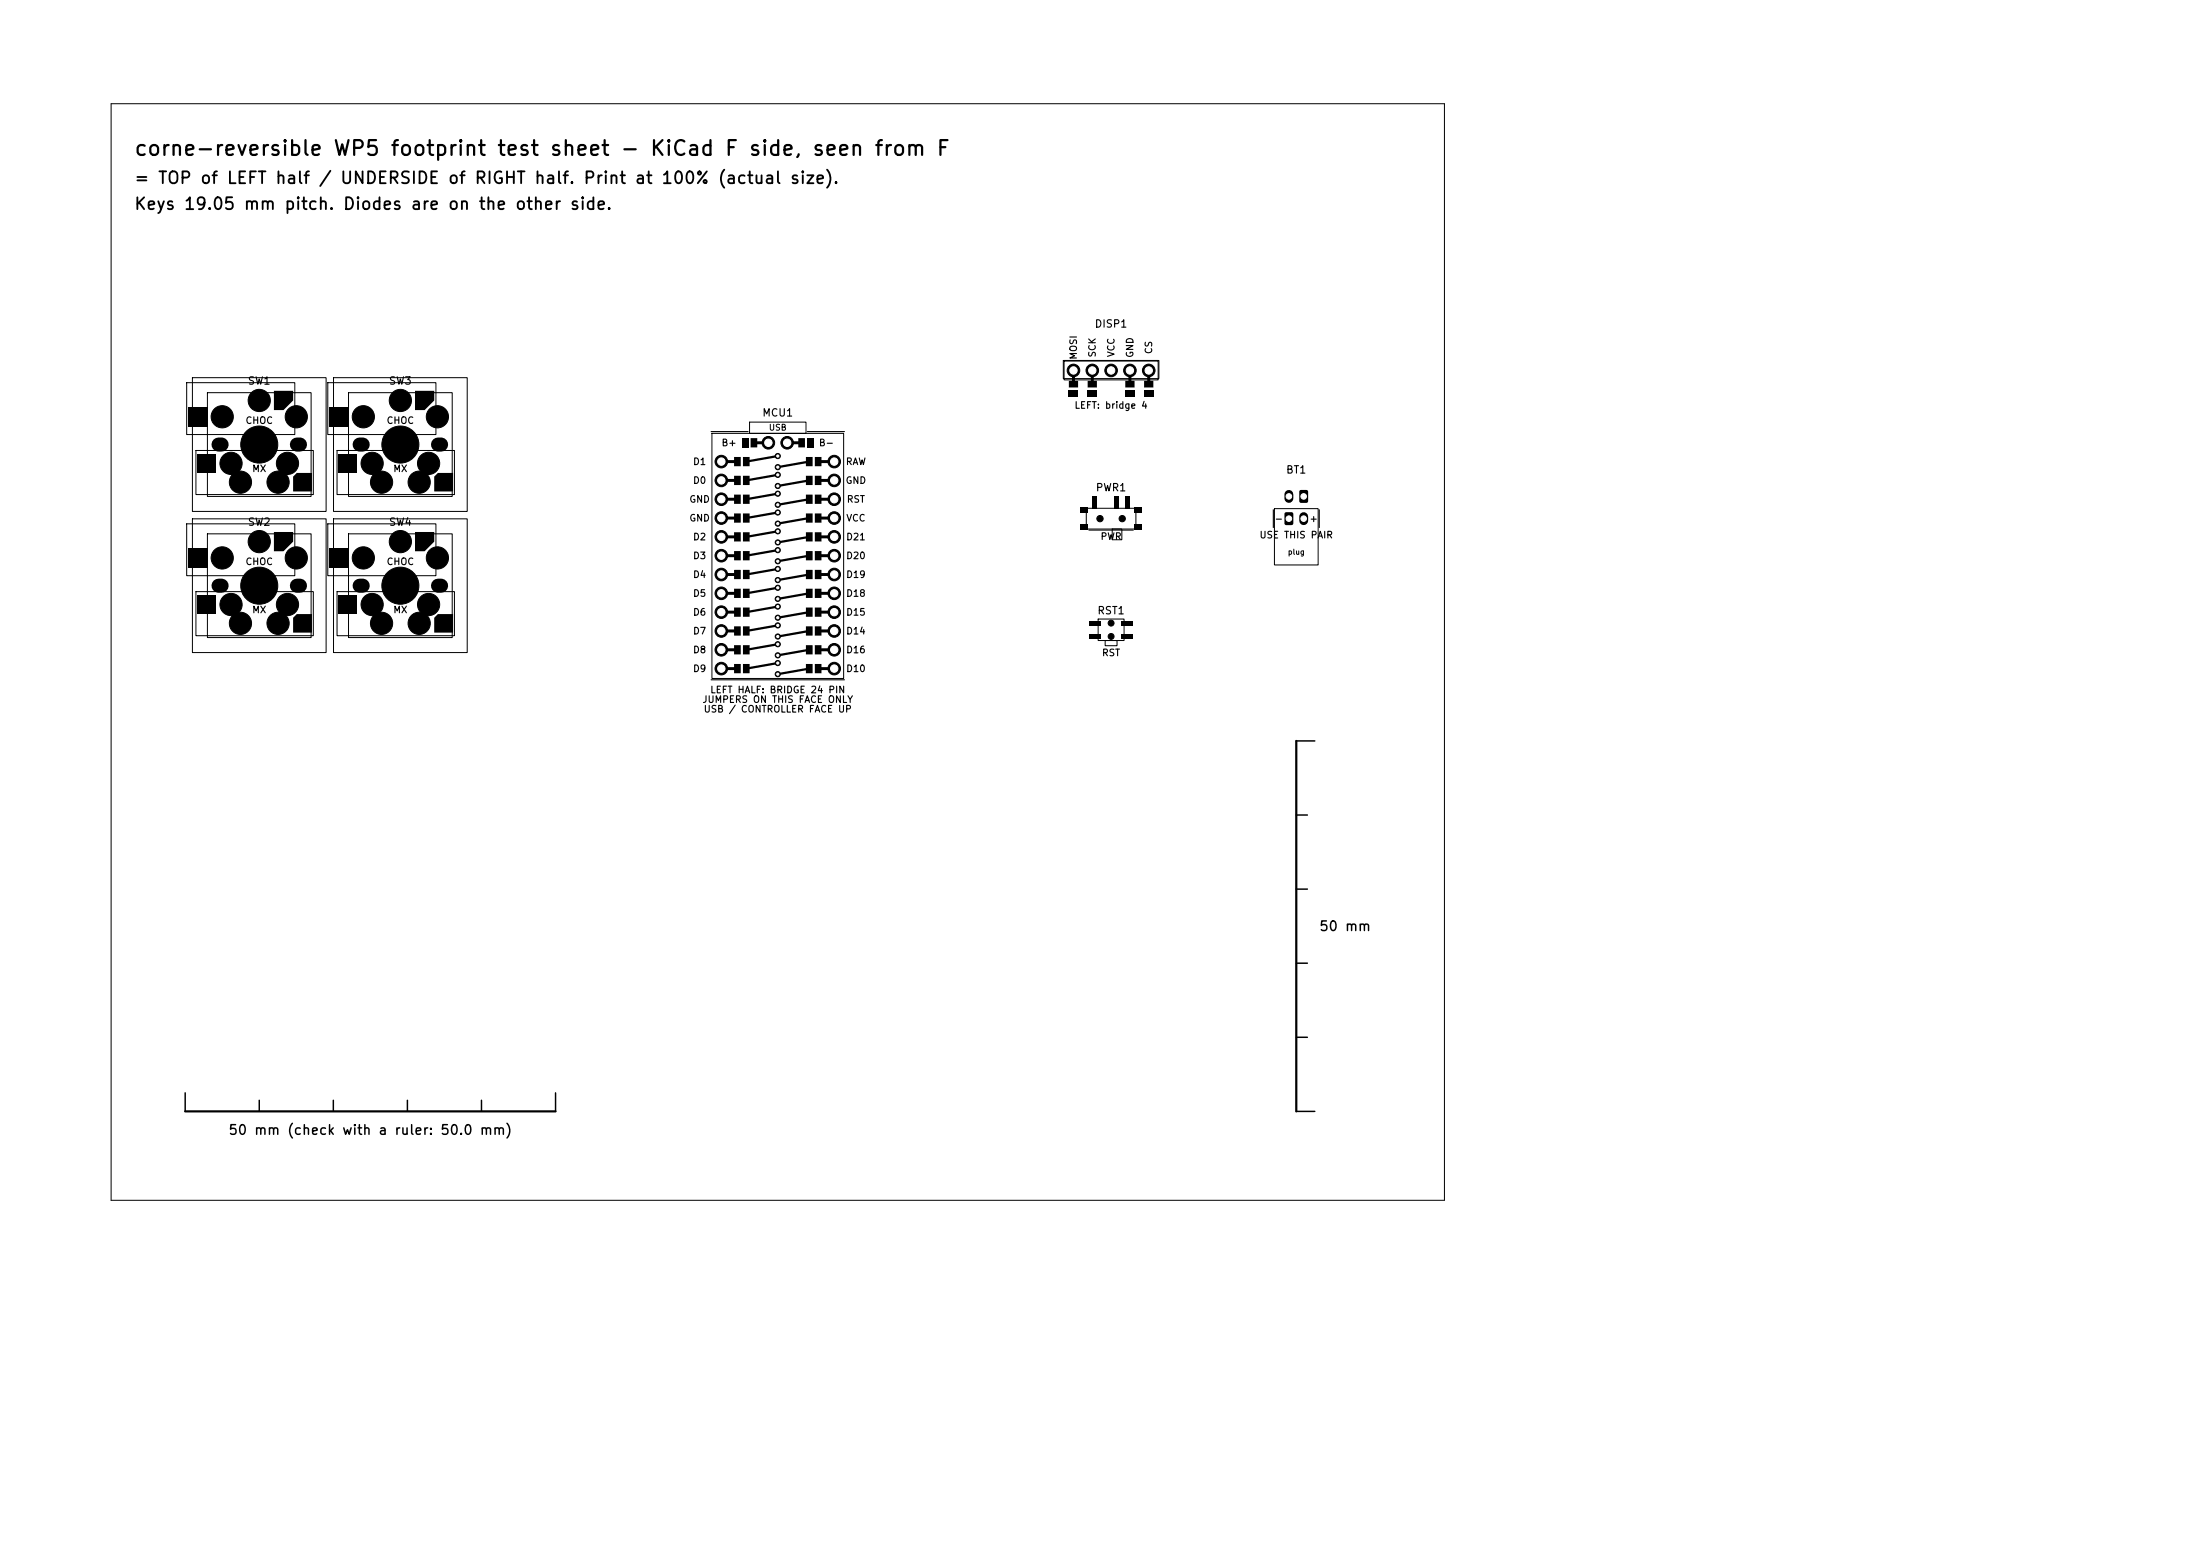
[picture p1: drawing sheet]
<svg xmlns="http://www.w3.org/2000/svg" width="297mm" height="210mm" viewBox="0 0 297 210" stroke-linecap="round" stroke-linejoin="round" font-family="sans-serif">
<g fill="#000">
<path d="M25.4 55h2.6v2.6h-2.6zM37 52.8h2.6v1.3l-1.3 1.3h-1.3zM44.5 55h2.6v2.6h-2.6zM56 52.8h2.6v1.3l-1.3 1.3h-1.3zM101.3 59.1h.9v.5h1.5a.2 .2 0 0 1 .2 .2 .2 .2 0 0 1-.2 .2h-1.5v.4h-.9zM144.8 49.9l.2-.1 .1 .2v1.4h.4v.9h-1.2v-.9h.4zM144.3 52.6h1.2v.9h-1.2zM147.3 49.9l.2-.1 .2 .2v1.4h.4v.9h-1.3v-.9h.5zM146.8 52.6h1.3v.9h-1.3zM152.4 49.9l.2-.1 .1 .2v1.4h.5v.9h-1.3v-.9h.4zM151.9 52.6h1.3v.9h-1.3zM154.9 49.9l.2-.1 .2 .2v1.4h.4v.9h-1.2v-.9h.4z"/>
<path d="M154.5 52.6h1.2v.9h-1.2zM25.4 74h2.6v2.6h-2.6zM26.6 61.3h2.6v2.5h-2.6zM37 71.8h2.6v1.3l-1.3 1.3h-1.3zM40.1 63.8h2v2.5h-2.5v-2zM44.5 74h2.6v2.6h-2.6zM45.7 61.3h2.5v2.5h-2.5zM56 71.8h2.6v1.3l-1.3 1.3h-1.3zM58.6 64.3l.5-.5h2.1v2.5h-2.6zM97.2 62.2l.2-.1h1.7v-.4h.9v1.2h-.9v-.4h-1.8l-.1-.2zM97.2 64.7l.2-.1h1.7v-.4h.9v1.3h-.9v-.5h-1.8l-.1-.1zM97.3 67.2h1.8v-.4h.9v1.2h-.9v-.4h-1.8l-.1-.2z"/>
<path d="M97.2 69.8l.2-.1h1.7v-.4h.9v1.2h-.9v-.4h-1.8l-.1-.1zM97.2 72.3h.2h1.7v-.5h.9v1.3h-.9v-.4h-1.8l-.1-.2zM97.2 74.9l.2-.1h1.7v-.4h.9v1.2h-.9v-.4h-1.8l-.1-.2zM97.2 77.4l.2-.1h1.7v-.4h.9v1.3h-.9v-.5h-1.8l-.1-.1zM100.1 59.1h.9v1.3h-.9zM100.3 61.7h.9v.4l3.8-.7a.15 .15 0 0 1 .1 .1 .15 .15 0 0 1-.1 .2l-3.8 .7v.5h-.9zM100.3 64.2h.9v.4l3.8-.7a.15 .15 0 0 1 .1 .2 .15 .15 0 0 1-.1 .1l-3.8 .7v.6h-.9zM100.3 66.8h.9v.3l3.8-.6a.15 .15 0 0 1 .1 .1 .15 .15 0 0 1-.1 .2l-3.8 .7v.5h-.9zM100.3 69.3h.9v.4l3.8-.7a.15 .15 0 0 1 .1 .1 .15 .15 0 0 1-.1 .2l-3.8 .7v.5h-.9zM100.3 71.8h.9v.4l3.8-.6a.15 .15 0 0 1 .1 .1 .15 .15 0 0 1-.1 .2l-3.8 .6v.6h-.9zM100.3 74.4h.9v.4l3.8-.7a.15 .15 0 0 1 .1 .1 .15 .15 0 0 1-.1 .2l-3.8 .7v.5h-.9zM100.3 76.9h.9v.4l3.8-.7a.15 .15 0 0 1 .1 .2 .15 .15 0 0 1-.1 .1l-3.8 .7v.6h-.9z"/>
<path d="M100.3 79.5h.9v.3l3.8-.6a.15 .15 0 0 1 .1 .1 .15 .15 0 0 1-.1 .2l-3.8 .7v.5h-.9zM106.1 59.6h.2h1.5v-.5h.9v1.3h-.9v-.4h-1.6l-.1-.2zM104.9 62.9l3.9-.7v-.5h.9v1.2h-.9v-.4l-3.8 .7-.1-.1zM104.9 65.5l3.9-.7v-.6h.9v1.3h-.9v-.4l-3.8 .6-.1-.1zM104.9 68l3.9-.7v-.5h.9v1.2h-.9v-.4l-3.8 .7-.1-.1zM104.9 70.6l3.9-.8v-.5h.9v1.2h-.9v-.3l-3.8 .6-.1-.1zM104.9 73.1l3.9-.7v-.6h.9v1.3h-.9v-.4l-3.8 .7-.1-.1zM104.9 75.6l3.9-.7v-.5h.9v1.2h-.9v-.4l-3.8 .7-.1-.1zM104.9 78.2l3.9-.7v-.6h.9v1.3h-.9v-.4l-3.8 .6-.1-.1zM109 59.1h.9v1.3h-.9zM110 61.7h.9v.4h1.7a.2 .2 0 0 1 .2 .2 .2 .2 0 0 1-.2 .2h-1.7v.4h-.9zM110 64.2h.9v.4h1.7a.2 .2 0 0 1 .2 .2 .2 .2 0 0 1-.2 .2h-1.7v.5h-.9z"/>
<path d="M110 66.8h.9v.4h1.7a.2 .2 0 0 1 .2 .2 .2 .2 0 0 1-.2 .2h-1.7v.4h-.9zM110 69.3h.9v.4h1.7a.2 .2 0 0 1 .2 .2 .2 .2 0 0 1-.2 .2h-1.7v.4h-.9zM110 71.8h.9v.5h1.7a.2 .2 0 0 1 .2 .2 .2 .2 0 0 1-.2 .2h-1.7v.4h-.9zM110 74.4h.9v.4h1.7a.2 .2 0 0 1 .2 .2 .2 .2 0 0 1-.2 .2h-1.7v.4h-.9zM110 76.9h.9v.4h1.7a.2 .2 0 0 1 .2 .2 .2 .2 0 0 1-.2 .2h-1.7v.5h-.9zM110 79.5h.9v.4h1.7a.2 .2 0 0 1 .2 .2 .2 .2 0 0 1-.2 .2h-1.7v.4h-.9zM145.8 68.6h1v.7h-1zM145.8 70.8h1v.7h-1zM147.4 67h.6v1.7h-.6zM150.5 67h.5v1.7h-.5zM152 67h.5v1.7h-.5zM153.2 68.6h1v.7h-1z"/>
<path d="M153.2 70.8h1v.7h-1zM173.5 69.2l.9-.1 .2 .2v1.3l-.1 .3h-.9l-.2-.2zM175.5 66.2l.9-.1 .2 .2v1.3l-.1 .3h-.9l-.2-.2zM26.6 80.3h2.6v2.5h-2.6zM40.1 82.9h2v2.5h-2.5v-2zM45.7 80.3h2.5v2.5h-2.5zM58.6 83.4l.5-.5h2.1v2.5h-2.6zM97.2 80l.2-.1h1.7v-.4h.9v1.2h-.9v-.4h-1.8l-.1-.2zM97.2 82.5l.2-.1h1.7v-.4h.9v1.2h-.9v-.4h-1.8l-.1-.1zM97.2 85h.2h1.7v-.5h.9v1.3h-.9v-.4h-1.8l-.1-.2zM97.2 87.6l.2-.1h1.7v-.4h.9v1.2h-.9v-.4h-1.8l-.1-.2zM97.2 90.1l.2-.1h1.7v-.4h.9v1.3h-.9v-.5h-1.8l-.1-.1z"/>
<path d="M100.3 82h.9v.4l3.8-.7a.15 .15 0 0 1 .1 .1 .15 .15 0 0 1-.1 .2l-3.8 .7v.5h-.9zM100.3 84.5h.9v.4l3.8-.6a.15 .15 0 0 1 .1 .1 .15 .15 0 0 1-.1 .2l-3.8 .6v.6h-.9zM100.3 87.1h.9v.4l3.8-.7a.15 .15 0 0 1 .1 .1 .15 .15 0 0 1-.1 .2l-3.8 .7v.5h-.9zM100.3 89.6h.9v.4l3.8-.7a.15 .15 0 0 1 .1 .2 .15 .15 0 0 1-.1 .1l-3.8 .7v.6h-.9zM104.9 80.7l3.9-.7v-.5h.9v1.2h-.9v-.4l-3.8 .7-.1-.1zM104.9 83.3l3.9-.8v-.5h.9v1.2h-.9v-.3l-3.8 .6-.1-.1zM104.9 85.8l3.9-.7v-.6h.9v1.3h-.9v-.4l-3.8 .7-.1-.1zM104.9 88.3l3.9-.7v-.5h.9v1.2h-.9v-.4l-3.8 .7-.1-.1zM104.9 90.9l3.9-.7v-.6h.9v1.3h-.9v-.4l-3.8 .6-.1-.1zM110 82h.9v.4h1.7a.2 .2 0 0 1 .2 .2 .2 .2 0 0 1-.2 .2h-1.7v.4h-.9zM110 84.5h.9v.5h1.7a.2 .2 0 0 1 .2 .2 .2 .2 0 0 1-.2 .2h-1.7v.4h-.9zM110 87.1h.9v.4h1.7a.2 .2 0 0 1 .2 .2 .2 .2 0 0 1-.2 .2h-1.7v.4h-.9z"/>
<path d="M110 89.6h.9v.4h1.7a.2 .2 0 0 1 .2 .2 .2 .2 0 0 1-.2 .2h-1.7v.5h-.9zM147 83.8h1.6v.6h-1.6zM147 85.6h1.6v.6h-1.6zM151.4 83.8h1.6v.6h-1.6zM151.4 85.6h1.6v.6h-1.6z"/>
</g>
<g fill="#000" stroke="#000" stroke-width=".14">
<circle cx="30" cy="56.2" r="1.5"/>
<circle cx="35" cy="60" r="2.5"/>
<circle cx="35" cy="54" r="1.5"/>
<circle cx="40" cy="56.2" r="1.5"/>
<circle cx="49.1" cy="56.2" r="1.5"/>
<circle cx="54" cy="60" r="2.5"/>
<circle cx="54.1" cy="54" r="1.5"/>
<circle cx="59.1" cy="56.2" r="1.5"/>
<circle cx="103.7" cy="59.8" r=".85"/>
<circle cx="106.3" cy="59.8" r=".85"/>
<circle cx="144.9" cy="50" r=".85"/>
<circle cx="147.5" cy="50" r=".85"/>
<circle cx="150" cy="50" r=".85"/>
<circle cx="152.5" cy="50" r=".85"/>
<circle cx="155.1" cy="50" r=".85"/>
<circle cx="30" cy="75.3" r="1.5"/>
<circle cx="31.2" cy="62.5" r="1.5"/>
<circle cx="32.5" cy="65.1" r="1.5"/>
<circle cx="35" cy="79" r="2.5"/>
<circle cx="35" cy="73.1" r="1.5"/>
<circle cx="37.5" cy="65.1" r="1.5"/>
<circle cx="38.8" cy="62.5" r="1.5"/>
<circle cx="40" cy="75.3" r="1.5"/>
<circle cx="49.1" cy="75.3" r="1.5"/>
<circle cx="50.2" cy="62.5" r="1.5"/>
<circle cx="51.5" cy="65.1" r="1.5"/>
<circle cx="54" cy="79" r="2.5"/>
<circle cx="54.1" cy="73.1" r="1.5"/>
<circle cx="56.6" cy="65.1" r="1.5"/>
<circle cx="57.9" cy="62.5" r="1.5"/>
<circle cx="59.1" cy="75.3" r="1.5"/>
<circle cx="97.4" cy="67.4" r=".85"/>
<circle cx="97.4" cy="62.3" r=".85"/>
<circle cx="97.4" cy="69.9" r=".85"/>
<circle cx="97.4" cy="64.8" r=".85"/>
<circle cx="97.4" cy="72.5" r=".85"/>
<circle cx="97.4" cy="77.5" r=".85"/>
<circle cx="97.4" cy="75" r=".85"/>
<circle cx="105" cy="76.8" r=".35"/>
<circle cx="105" cy="79.3" r=".35"/>
<circle cx="105" cy="74.3" r=".35"/>
<circle cx="105" cy="64.1" r=".35"/>
<circle cx="105" cy="69.2" r=".35"/>
<circle cx="105" cy="71.7" r=".35"/>
<circle cx="105" cy="61.6" r=".35"/>
<circle cx="105" cy="66.6" r=".35"/>
<circle cx="105" cy="75.7" r=".35"/>
<circle cx="105" cy="78.3" r=".35"/>
<circle cx="105" cy="70.7" r=".35"/>
<circle cx="105" cy="65.6" r=".35"/>
<circle cx="105" cy="68.1" r=".35"/>
<circle cx="105" cy="73.2" r=".35"/>
<circle cx="105" cy="63" r=".35"/>
<circle cx="112.6" cy="67.4" r=".85"/>
<circle cx="112.6" cy="64.8" r=".85"/>
<circle cx="112.6" cy="72.5" r=".85"/>
<circle cx="112.6" cy="75" r=".85"/>
<circle cx="112.6" cy="62.3" r=".85"/>
<circle cx="112.6" cy="77.5" r=".85"/>
<circle cx="112.6" cy="69.9" r=".85"/>
<circle cx="148.5" cy="70" r=".43"/>
<circle cx="151.5" cy="70" r=".43"/>
<circle cx="31.2" cy="81.6" r="1.5"/>
<circle cx="32.5" cy="84.1" r="1.5"/>
<circle cx="37.5" cy="84.1" r="1.5"/>
<circle cx="38.8" cy="81.6" r="1.5"/>
<circle cx="50.2" cy="81.6" r="1.5"/>
<circle cx="51.5" cy="84.1" r="1.5"/>
<circle cx="56.6" cy="84.1" r="1.5"/>
<circle cx="57.9" cy="81.6" r="1.5"/>
<circle cx="97.4" cy="80.1" r=".85"/>
<circle cx="97.4" cy="85.2" r=".85"/>
<circle cx="97.4" cy="90.2" r=".85"/>
<circle cx="97.4" cy="82.6" r=".85"/>
<circle cx="97.4" cy="87.7" r=".85"/>
<circle cx="105" cy="89.5" r=".35"/>
<circle cx="105" cy="87" r=".35"/>
<circle cx="105" cy="81.9" r=".35"/>
<circle cx="105" cy="84.4" r=".35"/>
<circle cx="105" cy="80.8" r=".35"/>
<circle cx="105" cy="91" r=".35"/>
<circle cx="105" cy="88.4" r=".35"/>
<circle cx="105" cy="83.4" r=".35"/>
<circle cx="105" cy="85.9" r=".35"/>
<circle cx="112.6" cy="85.2" r=".85"/>
<circle cx="112.6" cy="87.7" r=".85"/>
<circle cx="112.6" cy="82.6" r=".85"/>
<circle cx="112.6" cy="80.1" r=".85"/>
<circle cx="112.6" cy="90.2" r=".85"/>
<circle cx="150" cy="84.1" r=".4"/>
<circle cx="150" cy="85.9" r=".4"/>
</g>
<path d="M174 66.7v.6M176 69.7v.6" fill="none" stroke="#000" stroke-width="1.2"/>
<path d="M175 100v50M25 150h50" fill="none" stroke="#000" stroke-width=".3"/>
<path d="M175 110h1.5M175 100h2.5M175 130h1.5M175 120h1.5M25 147.5v2.5M35 148.5v1.5M45 148.5v1.5M55 148.5v1.5M65 148.5v1.5M75 147.5v2.5M175 150h2.5M175 140h1.5" fill="none" stroke="#000" stroke-width=".2"/>
<path d="M96 58.3h5M109 58.3h5M171.9 68.8v2.4M178.1 68.8v2.4M96 91.8h18" fill="none" stroke="#000" stroke-width=".15"/>
<g fill="none" stroke="#000" stroke-width=".14">
<path d="M15 14h180v148h-180zM25.2 51.6h14.6v7.1h-14.6zM26 51h18v18h-18zM28 53h14v14h-14zM44.3 51.6h14.6v7.1h-14.6zM45 51h18.1v18h-18.1zM47 53h14v14h-14zM96.1 58.5h17.8v33.1h-17.8zM101.2 57h7.6v1.5h-7.6zM143.5 48.6h13v2.5h-13zM143.6 48.7h12.7v2.6h-12.7zM25.2 70.7h14.6v7h-14.6z"/>
<path d="M26 70h18v18.1h-18zM26.5 60.8h15.8v5.9h-15.8zM26.5 79.8h15.8v6h-15.8zM28 72h14v14.1h-14zM44.3 70.7h14.6v7h-14.6zM45 70h18.1v18.1h-18.1zM45.5 60.8h15.8v5.9h-15.8zM45.5 79.8h15.8v6h-15.8zM47 72h14v14.1h-14zM146.6 68.6h6.7v2.8h-6.7zM147 71.6h6M150.2 71.4h1.3v1.5h-1.3z"/>
<path d="M172 68.7h6v7.6h-6zM148.2 83.6h3.6v2.8h-3.6zM149.2 86.4h1.6v.7h-1.6z"/>
</g>
<path d="M29.5 60h.4M29.5 79.1h.4M40.1 60h.4M40.1 79.1h.4M48.6 60h.4M48.6 79.1h.4M59.1 60h.5M59.1 79.1h.5" fill="none" stroke="#000" stroke-width="1.9"/>
<g fill="#fff" stroke="#fff" stroke-width=".14">
<circle cx="97.4" cy="62.3" r=".5"/>
<circle cx="112.6" cy="62.3" r=".5"/>
<circle cx="105" cy="61.5" r=".15"/>
<circle cx="105" cy="63.1" r=".15"/>
<circle cx="97.4" cy="64.8" r=".5"/>
<circle cx="112.6" cy="64.8" r=".5"/>
<circle cx="105" cy="64.1" r=".15"/>
<circle cx="105" cy="65.6" r=".15"/>
<circle cx="97.4" cy="67.4" r=".5"/>
<circle cx="112.6" cy="67.4" r=".5"/>
<circle cx="105" cy="66.6" r=".15"/>
<circle cx="105" cy="68.1" r=".15"/>
<circle cx="97.4" cy="69.9" r=".5"/>
<circle cx="112.6" cy="69.9" r=".5"/>
<circle cx="105" cy="69.2" r=".15"/>
<circle cx="105" cy="70.7" r=".15"/>
<circle cx="97.4" cy="72.5" r=".5"/>
<circle cx="112.6" cy="72.5" r=".5"/>
<circle cx="105" cy="71.7" r=".15"/>
<circle cx="105" cy="73.2" r=".15"/>
<circle cx="97.4" cy="75" r=".5"/>
<circle cx="112.6" cy="75" r=".5"/>
<circle cx="105" cy="74.2" r=".15"/>
<circle cx="105" cy="75.8" r=".15"/>
<circle cx="97.4" cy="77.5" r=".5"/>
<circle cx="112.6" cy="77.5" r=".5"/>
<circle cx="105" cy="76.8" r=".15"/>
<circle cx="105" cy="78.3" r=".15"/>
<circle cx="97.4" cy="80.1" r=".5"/>
<circle cx="112.6" cy="80.1" r=".5"/>
<circle cx="105" cy="79.3" r=".15"/>
<circle cx="105" cy="80.8" r=".15"/>
<circle cx="97.4" cy="82.6" r=".5"/>
<circle cx="112.6" cy="82.6" r=".5"/>
<circle cx="105" cy="81.9" r=".15"/>
<circle cx="105" cy="83.4" r=".15"/>
<circle cx="97.4" cy="85.2" r=".5"/>
<circle cx="112.6" cy="85.2" r=".5"/>
<circle cx="105" cy="84.4" r=".15"/>
<circle cx="105" cy="85.9" r=".15"/>
<circle cx="97.4" cy="87.7" r=".5"/>
<circle cx="112.6" cy="87.7" r=".5"/>
<circle cx="105" cy="86.9" r=".15"/>
<circle cx="105" cy="88.5" r=".15"/>
<circle cx="97.4" cy="90.2" r=".5"/>
<circle cx="112.6" cy="90.2" r=".5"/>
<circle cx="105" cy="89.5" r=".15"/>
<circle cx="105" cy="91" r=".15"/>
<circle cx="103.7" cy="59.8" r=".5"/>
<circle cx="106.3" cy="59.8" r=".5"/>
<circle cx="144.9" cy="50" r=".5"/>
<circle cx="147.5" cy="50" r=".5"/>
<circle cx="150" cy="50" r=".5"/>
<circle cx="152.5" cy="50" r=".5"/>
<circle cx="155.1" cy="50" r=".5"/>
<circle cx="174" cy="70" r=".37"/>
<circle cx="176" cy="70" r=".37"/>
<circle cx="176" cy="67" r=".37"/>
<circle cx="174" cy="67" r=".37"/>
</g>
<text font-size="2" x="18" y="21.5">corne-reversible WP5 footprint test sheet - KiCad F side, seen from F</text>
<g font-size="1.6">
<text x="18" y="25.2">= TOP of LEFT half / UNDERSIDE of RIGHT half. Print at 100% (actual size).</text>
<text x="18" y="28.7">Keys 19.05 mm pitch. Diodes are on the other side.</text>
</g>
<g font-size="1.3">
<text x="178" y="126">50 mm</text>
<text x="30.7" y="153.5">50 mm (check with a ruler: 50.0 mm)</text>
</g>
<g font-size="1">
<text x="147.7" y="44.5">DISP1</text>
<text x="33.4" y="52.2">SW1</text>
<text x="52.4" y="52.2">SW3</text>
<text x="102.8" y="56.5">MCU1</text>
<text x="173.5" y="64.2">BT1</text>
<text x="33.4" y="71.2">SW2</text>
<text x="52.4" y="71.2">SW4</text>
<text x="147.9" y="66.6">PWR1</text>
<text x="148.1" y="83.2">RST1</text>
</g>
<g font-size=".9">
<text x="155.8" y="47.9" transform="rotate(-90 155.8 47.9)">CS</text>
<text x="145.6" y="48.6" transform="rotate(-90 145.6 48.6)">MOSI</text>
<text x="148.1" y="48.3" transform="rotate(-90 148.1 48.3)">SCK</text>
<text x="150.7" y="48.3" transform="rotate(-90 150.7 48.3)">VCC</text>
<text x="153.2" y="48.4" transform="rotate(-90 153.2 48.4)">GND</text>
<text x="33.1" y="57.4">CHOC</text>
<text x="52.1" y="57.4">CHOC</text>
<text x="145" y="55.4">LEFT: bridge 4</text>
<text x="34" y="63.9">MX</text>
<text x="53" y="63.9">MX</text>
<text x="93.5" y="63">D1</text>
<text x="93.5" y="65.5">D0</text>
<text x="97.3" y="60.4">B+</text>
<text x="110.5" y="60.4">B-</text>
<text x="114.1" y="65.5">GND</text>
<text x="114.1" y="63">RAW</text>
<text x="93" y="68.1">GND</text>
<text x="93" y="70.6">GND</text>
<text x="114.2" y="70.6">VCC</text>
<text x="114.2" y="68.1">RST</text>
<text x="172" y="70.7">-</text>
<text x="176.7" y="70.7">+</text>
<text x="33.1" y="76.5">CHOC</text>
<text x="52.1" y="76.5">CHOC</text>
<text x="93.5" y="73.1">D2</text>
<text x="93.5" y="75.7">D3</text>
<text x="114.2" y="73.1">D21</text>
<text x="114.2" y="75.7">D20</text>
<text x="148.5" y="73.1">PWR</text>
<text x="170" y="72.9">USE THIS PAIR</text>
<text x="34" y="83">MX</text>
<text x="53" y="83">MX</text>
<text x="93.5" y="78.2">D4</text>
<text x="93.5" y="80.8">D5</text>
<text x="93.5" y="83.3">D6</text>
<text x="114.2" y="78.2">D19</text>
<text x="114.2" y="80.8">D18</text>
<text x="114.2" y="83.3">D15</text>
<text x="93.5" y="85.8">D7</text>
<text x="93.5" y="88.4">D8</text>
<text x="114.2" y="85.8">D14</text>
<text x="114.2" y="88.4">D16</text>
<text x="148.7" y="88.8">RST</text>
<text x="93.5" y="90.9">D9</text>
<text x="94.8" y="95.1">JUMPERS ON THIS FACE ONLY</text>
<text x="95.8" y="93.8">LEFT HALF: BRIDGE 24 PIN</text>
<text x="114.2" y="90.9">D10</text>
<text x="94.9" y="96.4">USB / CONTROLLER FACE UP</text>
</g>
<text font-size=".8" x="103.7" y="58.3">USB</text>
<text font-size=".7" x="173.8" y="75">plug</text>
</svg>
